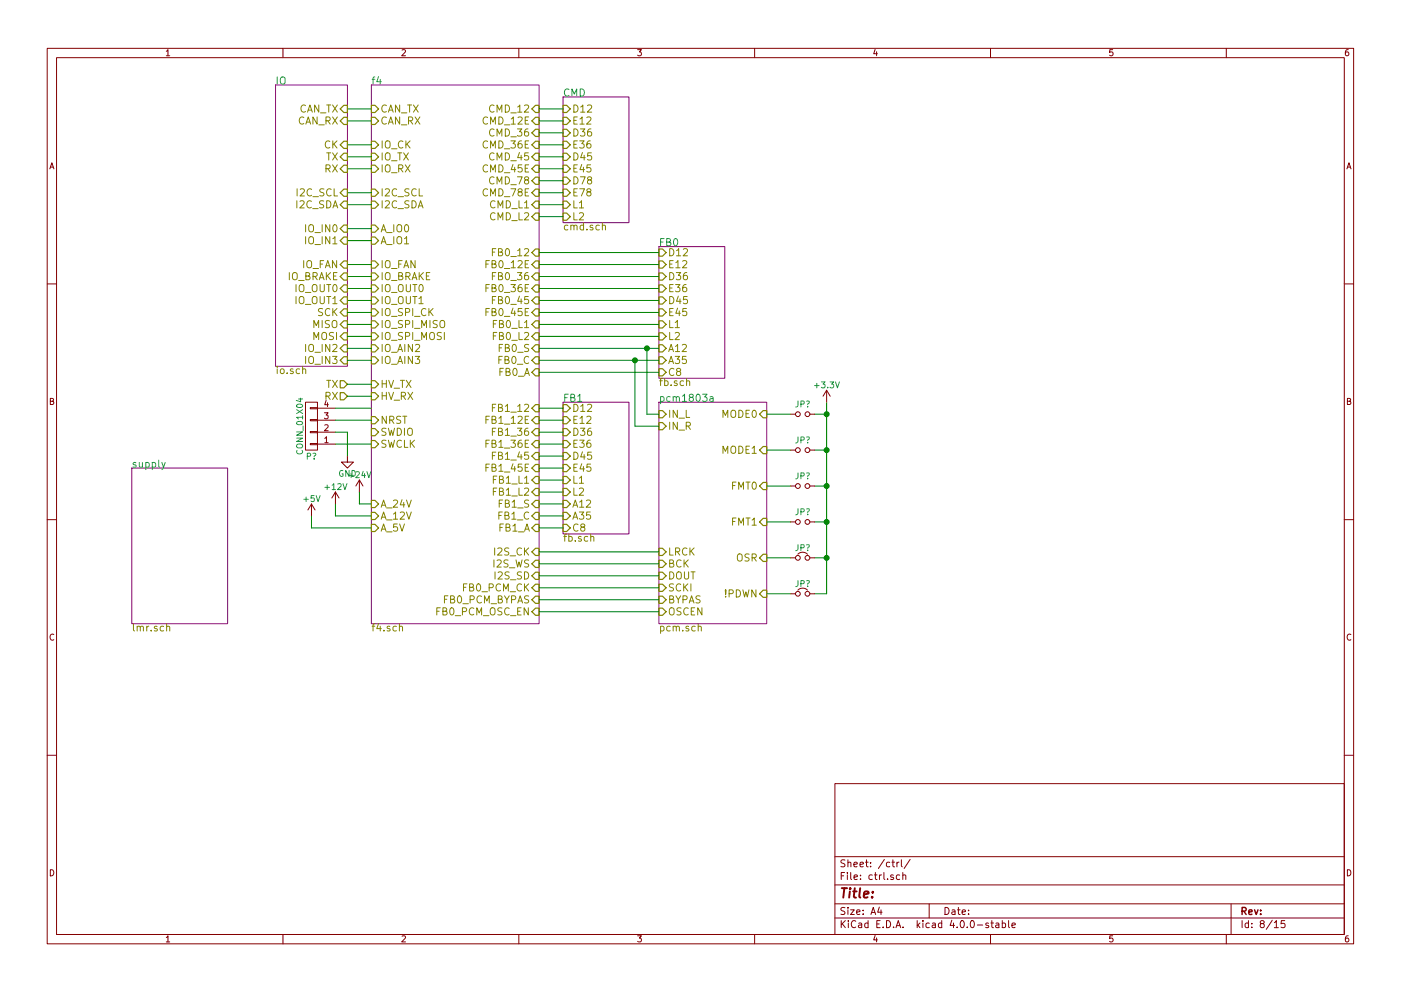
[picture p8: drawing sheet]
<svg xmlns="http://www.w3.org/2000/svg" width="297mm" height="210mm" viewBox="0 0 297 210" stroke-linecap="round" stroke-linejoin="round" font-family="sans-serif">
<g fill="none" stroke="#840000" stroke-width=".21">
<path d="M10 10.3h277v189.9h-277zM12 12.2h273v186.1h-273zM60 10.3v1.9M110 10.3v1.9M160 10.3v1.9M210 10.3v1.9M260 10.3v1.9M10 60.2h2M285 60.2h2M64.8 85.3h2.5v10.2h-2.5zM65.8 86.5h1.5v.2h-1.5zM65.8 89h1.5v.3h-1.5z"/>
<path d="M65.8 91.6h1.5v.2h-1.5zM65.8 94.1h1.5v.3h-1.5zM67.3 94.2h3.8M67.3 91.7h3.8M67.3 89.1h3.8M67.3 86.6h3.8M73.7 96.8v1.2h1.2l-1.2 1.3-1.3-1.3h1.3M167.6 95.5h1.1M167.6 87.9h1.1M171.7 95.5h1M171.7 87.9h1M175.3 82.8l.7 1.3"/>
<path d="M175.3 82.8v2.5M175.3 82.8l-.8 1.3M10 110.3h2M66 106.9l-.7 1.3M66 106.9v2.6M66 106.9l.8 1.3M71.1 104.4l-.7 1.3M71.1 104.4v2.5M71.1 104.4l.8 1.3M76.2 101.8l-.8 1.3M76.2 101.8v2.6M76.2 101.8l.8 1.3"/>
<path d="M167.6 118.4h1.1M167.6 103.1h1.1M167.6 110.7h1.1M169.2 117.6a1.41 1.41 0 0 1 2 0M171.7 118.4h1M171.7 103.1h1M171.7 110.7h1M285 110.3h2M167.6 126h1.1M169.2 125.2a1.41 1.41 0 0 1 2 0M171.7 126h1M10 160.2h2"/>
<path d="M177 166.3h108v32h-108zM285 160.2h2M60 198.3v1.9M110 198.3v1.9M160 198.3v1.9M177 194.8h108M177 191.8h108M177 187.8h108M177 181.8h108M186.4 192.5l-.3 1h.9M186.8 193v1M189.1 182.9h.6"/>
<path d="M189.3 182.4v1.3l.4 .2M190.2 182.9v1M190.6 182.9l-.4 .3M190.8 185.7l-.5-.1-.3 .3 .1 .6 .2 .1 .5-.1M191.1 182.4v1.3l.2 .2M191.4 185.7l.2-.1 .4 .1v.9M191.4 185.1v1.5M193 182.3l-1.3 2M197 191.8v3M209.6 195.9l-.4-.1-.2 .2 .1 .3 .5 .1v.3h-.6M210 198.3v1.9M210.1 195.8h.5"/>
<path d="M210.3 195.3v1.3l.3 .2M211.2 195.9h.5l.1 .9M211.8 196.2l-.7 .3 .2 .3 .5-.1M212.5 195.9l.4-.1 .3 .3-.1 .6h-.6M212.5 195.3v1.5M213.8 195.3v1.3l.2 .2M214.6 196.3l.7-.1-.1-.3-.4-.1-.2 .2v.7h.6M260 198.3v1.9M261 191.8v6.5M270.2 195.8l.4-.5v1.5M270.2 196.8h.8M272.4 195.3h-.7l-.1 .7h.7l.2 .2-.1 .5-.2 .1-.6-.1"/>
<circle cx="169.2" cy="87.9" r=".51"/>
<circle cx="169.2" cy="95.5" r=".51"/>
<circle cx="171.2" cy="95.5" r=".51"/>
<circle cx="171.2" cy="87.9" r=".51"/>
<circle cx="169.2" cy="118.4" r=".51"/>
<circle cx="169.2" cy="103.1" r=".51"/>
<circle cx="169.2" cy="110.7" r=".51"/>
<circle cx="171.2" cy="110.7" r=".51"/>
<circle cx="171.2" cy="118.4" r=".51"/>
<circle cx="171.2" cy="103.1" r=".51"/>
<circle cx="169.2" cy="126" r=".51"/>
<circle cx="171.2" cy="126" r=".51"/>
</g>
<path d="M58.4 18h15.3v59.7h-15.3zM78.7 18h35.6v114.3h-35.6zM119.4 20.6h13.9v26.6h-13.9zM139.7 52.3h14v28h-14zM27.9 99.3h20.4v33h-20.4zM119.4 85.3h13.9v28h-13.9zM139.7 85.3h22.9v47h-22.9z" fill="none" stroke="#840084" stroke-width=".21"/>
<path d="M35 98.1l-.5 1.4-.2 .1M150.5 84.2h.6l.1 1M151.2 84.5l-.7 .2a.3 .3 0 0 0 .2 .5l.5-.1" fill="none" stroke="#008484" stroke-width=".21"/>
<path d="M127.7 47.9l.1-.1a.36 .36 0 0 1 .6 .2v.8M64.2 78.4v-.1a.36 .36 0 0 1 .6 .2v.8M145.6 80.9a.36 .36 0 0 1 .6 .1v.8M125.2 114l.1-.1a.36 .36 0 0 1 .6 .1v.8M35.3 133l.1-.1a.36 .36 0 0 1 .6 .2v.8M84.7 133l.1-.1a.36 .36 0 0 1 .5 .2v.8M148 133l.1-.1a.36 .36 0 0 1 .6 .2v.8" fill="none" stroke="#848400" stroke-width=".21"/>
<g fill="none" stroke="#848400" stroke-width=".25">
<path d="M72.1 25.6l.8-.7h.8v1.5h-.8zM72.1 30.7l.8-.7h.8v1.5h-.8zM72.9 22.3h.8v1.6h-.8l-.8-.8zM72.9 32.5h.8v1.5h-.8l-.8-.7zM72.9 35h.8v1.6h-.8l-.8-.8zM78.7 24.9h.8l.8 .7-.8 .8h-.8zM78.7 32.5h.8l.8 .8-.8 .7h-.8zM78.7 35h.8l.8 .8-.8 .8h-.8zM78.7 30h.8l.8 .7-.8 .8h-.8zM78.7 22.3h.8l.8 .8-.8 .8h-.8zM112.8 28.2l.7-.8h.8v1.6h-.8zM112.8 30.7l.7-.7h.8v1.5h-.8z"/>
<path d="M112.8 25.6l.7-.7h.8v1.5h-.8zM113.5 22.3h.8v1.6h-.8l-.7-.8zM113.5 32.5h.8v1.5h-.8l-.7-.7zM113.5 37.6h.8v1.5h-.8l-.7-.8zM113.5 35h.8v1.6h-.8l-.7-.8zM119.4 22.3h.7l.8 .8-.8 .8h-.7zM119.4 24.9h.7l.8 .7-.8 .8h-.7zM119.4 27.4h.7l.8 .8-.8 .8h-.7zM119.4 30h.7l.8 .7-.8 .8h-.7zM119.4 32.5h.7l.8 .8-.8 .7h-.7zM119.4 35h.7l.8 .8-.8 .8h-.7zM119.4 37.6h.7l.8 .7-.8 .8h-.7z"/>
<path d="M72.1 48.5l.8-.8h.8v1.6h-.8zM72.1 51l.8-.7h.8v1.5h-.8zM72.9 40.1h.8v1.6h-.8l-.8-.8zM72.9 42.7h.8v1.5h-.8l-.8-.8zM72.9 55.4h.8v1.5h-.8l-.8-.8zM72.9 57.9h.8v1.5h-.8l-.8-.7zM78.7 40.1h.8l.8 .8-.8 .8h-.8zM78.7 42.7h.8l.8 .7-.8 .8h-.8zM78.7 55.4h.8l.8 .7-.8 .8h-.8zM78.7 57.9h.8l.8 .8-.8 .7h-.8zM78.7 47.7h.8l.8 .8-.8 .8h-.8zM78.7 50.3h.8l.8 .7-.8 .8h-.8z"/>
<path d="M112.8 46l.7-.8h.8v1.5h-.8zM113.5 52.8h.8v1.6h-.8l-.7-.8zM113.5 57.9h.8v1.5h-.8l-.7-.7zM113.5 40.1h.8v1.6h-.8l-.7-.8zM113.5 55.4h.8v1.5h-.8l-.7-.8zM113.5 42.7h.8v1.5h-.8l-.7-.8zM119.4 40.1h.7l.8 .8-.8 .8h-.7zM119.4 42.7h.7l.8 .7-.8 .8h-.7zM119.4 45.2h.7l.8 .8-.8 .7h-.7zM139.7 52.8h.8l.7 .8-.7 .8h-.8zM139.7 55.4h.8l.7 .7-.7 .8h-.8zM139.7 57.9h.8l.7 .8-.7 .7h-.8z"/>
<path d="M72.1 68.8l.8-.7h.8v1.5h-.8zM72.1 71.4l.8-.8h.8v1.5h-.8zM72.1 66.3l.8-.8h.8v1.6h-.8zM72.9 60.4h.8v1.6h-.8l-.8-.8zM72.9 63h.8v1.5h-.8l-.8-.8zM72.9 73.1h.8v1.6h-.8l-.8-.8zM72.9 75.7h.8v1.5h-.8l-.8-.8zM78.7 60.4h.8l.8 .8-.8 .8h-.8zM78.7 63h.8l.8 .7-.8 .8h-.8zM78.7 68.1h.8l.8 .7-.8 .8h-.8zM78.7 65.5h.8l.8 .8-.8 .8h-.8zM78.7 70.6h.8l.8 .8-.8 .7h-.8z"/>
<path d="M78.7 73.1h.8l.8 .8-.8 .8h-.8zM78.7 75.7h.8l.8 .7-.8 .8h-.8zM112.8 66.3l.7-.8h.8v1.6h-.8zM112.8 68.8l.7-.7h.8v1.5h-.8zM112.8 71.4l.7-.8h.8v1.5h-.8zM113.5 63h.8v1.5h-.8l-.7-.8zM113.5 60.4h.8v1.6h-.8l-.7-.8zM113.5 73.1h.8v1.6h-.8l-.7-.8zM113.5 75.7h.8v1.5h-.8l-.7-.8zM113.5 78.2h.8v1.6h-.8l-.7-.8zM139.7 60.4h.8l.7 .8-.7 .8h-.8zM139.7 63h.8l.7 .7-.7 .8h-.8z"/>
<path d="M139.7 65.5h.8l.7 .8-.7 .8h-.8zM139.7 68.1h.8l.7 .7-.7 .8h-.8zM139.7 70.6h.8l.7 .8-.7 .7h-.8zM139.7 73.1h.8l.7 .8-.7 .8h-.8zM139.7 75.7h.8l.7 .7-.7 .8h-.8zM139.7 78.2h.8l.7 .8-.7 .8h-.8zM72.1 80.8h.8l.8 .7-.8 .8h-.8zM72.1 83.3h.8l.8 .8-.8 .7h-.8zM78.7 80.8h.8l.8 .7-.8 .8h-.8zM78.7 83.3h.8l.8 .8-.8 .7h-.8zM78.7 90.9h.8l.8 .8-.8 .8h-.8zM78.7 93.5h.8l.8 .7-.8 .8h-.8z"/>
<path d="M78.7 88.4h.8l.8 .7-.8 .8h-.8zM112.8 96.8l.7-.8h.8v1.5h-.8zM113.5 85.8h.8v1.6h-.8l-.7-.8zM113.5 90.9h.8v1.6h-.8l-.7-.8zM113.5 88.4h.8v1.5h-.8l-.7-.8zM113.5 93.5h.8v1.5h-.8l-.7-.8zM113.5 98.5h.8v1.6h-.8l-.7-.8zM119.4 85.8h.7l.8 .8-.8 .8h-.7zM119.4 88.4h.7l.8 .7-.8 .8h-.7zM119.4 90.9h.7l.8 .8-.8 .8h-.7zM119.4 93.5h.7l.8 .7-.8 .8h-.7zM119.4 96h.7l.8 .8-.8 .7h-.7z"/>
<path d="M119.4 98.5h.7l.8 .8-.8 .8h-.7zM139.7 87.1h.8l.7 .8-.7 .7h-.8zM139.7 89.7h.8l.7 .7-.7 .8h-.8zM161.8 87.1h.8v1.5h-.8l-.8-.7zM161.8 94.7h.8v1.6h-.8l-.8-.8zM78.7 106.2h.8l.8 .7-.8 .8h-.8zM78.7 108.7h.8l.8 .8-.8 .7h-.8zM78.7 111.2h.8l.8 .8-.8 .8h-.8zM112.8 106.9l.7-.7h.8v1.5h-.8zM113.5 116.3h.8v1.6h-.8l-.7-.8zM113.5 118.9h.8v1.5h-.8l-.7-.8zM113.5 101.1h.8v1.5h-.8l-.7-.8z"/>
<path d="M113.5 103.6h.8v1.6h-.8l-.7-.8zM113.5 108.7h.8v1.5h-.8l-.7-.7zM113.5 111.2h.8v1.6h-.8l-.7-.8zM119.4 101.1h.7l.8 .7-.8 .8h-.7zM119.4 103.6h.7l.8 .8-.8 .8h-.7zM119.4 106.2h.7l.8 .7-.8 .8h-.7zM119.4 108.7h.7l.8 .8-.8 .7h-.7zM119.4 111.2h.7l.8 .8-.8 .8h-.7zM139.7 118.9h.8l.7 .7-.7 .8h-.8zM139.7 116.3h.8l.7 .8-.7 .8h-.8zM161.8 110h.8v1.5h-.8l-.8-.8zM161.8 102.4h.8v1.5h-.8l-.8-.8z"/>
<path d="M161.8 117.6h.8v1.5h-.8l-.8-.7zM112.8 124.7l.7-.8h.8v1.6h-.8zM112.8 129.8l.7-.8h.8v1.6h-.8zM113.5 121.4h.8v1.5h-.8l-.7-.7zM113.5 126.5h.8v1.5h-.8l-.7-.8zM139.7 123.9h.8l.7 .8-.7 .8h-.8zM139.7 121.4h.8l.7 .8-.7 .7h-.8zM139.7 126.5h.8l.7 .7-.7 .8h-.8zM139.7 129h.8l.7 .8-.7 .8h-.8zM161.8 125.2h.8v1.5h-.8l-.8-.7z"/>
</g>
<g fill="none" stroke="#008400" stroke-width=".21">
<path d="M73.7 23.1h5M73.7 25.6h5M73.7 30.7h5M73.7 33.3h5M73.7 35.8h5M114.3 23.1h5.1M114.3 25.6h5.1M114.3 28.2h5.1M114.3 30.7h5.1M114.3 33.3h5.1M114.3 35.8h5.1M114.3 38.3h5.1"/>
<path d="M73.7 40.9h5M73.7 43.4h5M73.7 56.1h5M73.7 58.7h5M73.7 48.5h5M73.7 51h5M114.3 40.9h5.1M114.3 43.4h5.1M114.3 46h5.1M114.3 53.6h25.4M114.3 56.1h25.4M114.3 58.7h25.4"/>
<path d="M73.7 61.2h5M73.7 63.7h5M73.7 66.3h5M73.7 68.8h5M73.7 71.4h5M73.7 73.9h5M73.7 76.4h5M114.3 61.2h25.4M114.3 63.7h25.4M114.3 66.3h25.4M114.3 68.8h25.4M114.3 71.4h25.4"/>
<path d="M114.3 73.9h25.4M114.3 76.4h25.4M114.3 79h25.4M134.6 76.4v14h5.1M137.2 73.9v14h2.5M71.1 86.6h7.6M71.1 89.1h7.6M71.1 91.7h2.6v5.1M71.1 94.2h7.6M73.7 81.5h5M73.7 84.1h5M114.3 86.6h5.1"/>
<path d="M114.3 89.1h5.1M114.3 91.7h5.1M114.3 94.2h5.1M114.3 96.8h5.1M114.3 99.3h5.1M162.6 87.9h5M162.6 95.5h5M172.7 87.9h2.6M172.7 95.5h2.6M175.3 85.3v40.7h-2.6M66 109.5v2.5h12.7M71.1 106.9v2.6h7.6"/>
<path d="M76.2 104.4v2.5h2.5M114.3 101.8h5.1M114.3 104.4h5.1M114.3 106.9h5.1M114.3 109.5h5.1M114.3 112h5.1M114.3 119.6h25.4M114.3 117.1h25.4M162.6 118.4h5M162.6 103.1h5M162.6 110.7h5M172.7 118.4h2.6"/>
<path d="M172.7 103.1h2.6M172.7 110.7h2.6M114.3 122.2h25.4M114.3 124.7h25.4M114.3 127.2h25.4M114.3 129.8h25.4M162.6 126h5"/>
</g>
<g fill="#008400" stroke="#008400" stroke-width=".25">
<circle cx="137.2" cy="73.9" r=".51"/>
<circle cx="134.6" cy="76.4" r=".51"/>
<circle cx="175.3" cy="95.5" r=".51"/>
<circle cx="175.3" cy="103.1" r=".51"/>
<circle cx="175.3" cy="110.7" r=".51"/>
<circle cx="175.3" cy="87.9" r=".51"/>
<circle cx="175.3" cy="118.4" r=".51"/>
</g>
<text font-size="2.8" fill="#840000" x="178" y="190.5">Title:</text>
<g font-size="2.1" fill="#008484">
<text x="58.4" y="17.9">IO</text>
<text x="78.7" y="17.9">f4</text>
<text x="119.4" y="20.5">CMD</text>
<text x="139.7" y="52.2">FB0</text>
<text x="119.4" y="85.2">FB1</text>
<text x="139.7" y="85.2">pcm1803a</text>
<text x="27.9" y="99.2">supply</text>
</g>
<g font-size="2.1" fill="#848400">
<text x="63.2" y="23.9">CAN_TX</text>
<text x="80.7" y="23.9">CAN_TX</text>
<text x="104" y="23.9">CMD_12</text>
<text x="121.3" y="23.9">D12</text>
<text x="63" y="26.4">CAN_RX</text>
<text x="80.7" y="26.4">CAN_RX</text>
<text x="102.6" y="26.4">CMD_12E</text>
<text x="104" y="29">CMD_36</text>
<text x="121.3" y="26.4">E12</text>
<text x="121.3" y="29">D36</text>
<text x="68.7" y="31.5">CK</text>
<text x="69" y="34">TX</text>
<text x="80.7" y="34">IO_TX</text>
<text x="80.7" y="31.5">IO_CK</text>
<text x="102.6" y="31.5">CMD_36E</text>
<text x="104" y="34">CMD_45</text>
<text x="121.3" y="31.5">E36</text>
<text x="121.3" y="34">D45</text>
<text x="63" y="41.7">I2C_SCL</text>
<text x="68.8" y="36.6">RX</text>
<text x="80.7" y="41.7">I2C_SCL</text>
<text x="80.7" y="36.6">IO_RX</text>
<text x="102.6" y="36.6">CMD_45E</text>
<text x="102.6" y="41.7">CMD_78E</text>
<text x="104" y="39.1">CMD_78</text>
<text x="121.3" y="36.6">E45</text>
<text x="121.3" y="39.1">D78</text>
<text x="121.3" y="41.7">E78</text>
<text x="62.8" y="44.2">I2C_SDA</text>
<text x="80.7" y="44.2">I2C_SDA</text>
<text x="103.9" y="44.2">CMD_L1</text>
<text x="103.9" y="46.7">CMD_L2</text>
<text x="121.3" y="44.2">L1</text>
<text x="121.3" y="46.7">L2</text>
<text x="65" y="49.3">IO_IN0</text>
<text x="65" y="51.8">IO_IN1</text>
<text x="80.7" y="49.3">A_IO0</text>
<text x="80.7" y="51.8">A_IO1</text>
<text x="119.4" y="48.9">cmd.sch</text>
<text x="60.8" y="59.4">IO_BRAKE</text>
<text x="64" y="56.9">IO_FAN</text>
<text x="80.7" y="56.9">IO_FAN</text>
<text x="80.7" y="59.4">IO_BRAKE</text>
<text x="103.4" y="56.9">FB0_12E</text>
<text x="104.8" y="54.4">FB0_12</text>
<text x="104.8" y="59.4">FB0_36</text>
<text x="141.6" y="54.4">D12</text>
<text x="141.6" y="56.9">E12</text>
<text x="141.6" y="59.4">D36</text>
<text x="62.6" y="62">IO_OUT0</text>
<text x="62.6" y="64.5">IO_OUT1</text>
<text x="80.7" y="62">IO_OUT0</text>
<text x="80.7" y="64.5">IO_OUT1</text>
<text x="103.4" y="62">FB0_36E</text>
<text x="104.8" y="64.5">FB0_45</text>
<text x="141.6" y="62">E36</text>
<text x="141.6" y="64.5">D45</text>
<text x="66.3" y="69.6">MISO</text>
<text x="67.3" y="67.1">SCK</text>
<text x="80.7" y="69.6">IO_SPI_MISO</text>
<text x="80.7" y="67.1">IO_SPI_CK</text>
<text x="103.4" y="67.1">FB0_45E</text>
<text x="104.7" y="69.6">FB0_L1</text>
<text x="141.6" y="67.1">E45</text>
<text x="141.6" y="69.6">L1</text>
<text x="65" y="74.7">IO_IN2</text>
<text x="65" y="77.2">IO_IN3</text>
<text x="66.3" y="72.1">MOSI</text>
<text x="80.7" y="72.1">IO_SPI_MOSI</text>
<text x="80.7" y="74.7">IO_AIN2</text>
<text x="80.7" y="77.2">IO_AIN3</text>
<text x="104.7" y="72.1">FB0_L2</text>
<text x="105.6" y="77.2">FB0_C</text>
<text x="105.8" y="74.7">FB0_S</text>
<text x="141.6" y="72.1">L2</text>
<text x="141.6" y="74.7">A12</text>
<text x="141.6" y="77.2">A35</text>
<text x="58.4" y="79.3">io.sch</text>
<text x="69" y="82.3">TX</text>
<text x="80.7" y="82.3">HV_TX</text>
<text x="105.6" y="79.8">FB0_A</text>
<text x="139.7" y="81.9">fb.sch</text>
<text x="141.6" y="79.8">C8</text>
<text x="68.8" y="84.8">RX</text>
<text x="80.7" y="84.8">HV_RX</text>
<text x="80.7" y="89.9">NRST</text>
<text x="103.4" y="89.9">FB1_12E</text>
<text x="104.8" y="87.4">FB1_12</text>
<text x="121.3" y="87.4">D12</text>
<text x="121.3" y="89.9">E12</text>
<text x="141.6" y="88.6">IN_L</text>
<text x="153.1" y="88.6">MODE0</text>
<text x="80.7" y="92.5">SWDIO</text>
<text x="80.7" y="95">SWCLK</text>
<text x="103.4" y="95">FB1_36E</text>
<text x="104.8" y="92.5">FB1_36</text>
<text x="121.3" y="92.5">D36</text>
<text x="121.3" y="95">E36</text>
<text x="141.6" y="91.2">IN_R</text>
<text x="103.4" y="100.1">FB1_45E</text>
<text x="104.8" y="97.5">FB1_45</text>
<text x="121.3" y="97.5">D45</text>
<text x="121.3" y="100.1">E45</text>
<text x="153.1" y="96.3">MODE1</text>
<text x="80.7" y="107.7">A_24V</text>
<text x="104.7" y="102.6">FB1_L1</text>
<text x="104.7" y="105.2">FB1_L2</text>
<text x="105.8" y="107.7">FB1_S</text>
<text x="121.3" y="102.6">L1</text>
<text x="121.3" y="105.2">L2</text>
<text x="121.3" y="107.7">A12</text>
<text x="155.1" y="103.9">FMT0</text>
<text x="80.7" y="110.2">A_12V</text>
<text x="80.7" y="112.8">A_5V</text>
<text x="105.6" y="110.2">FB1_C</text>
<text x="105.6" y="112.8">FB1_A</text>
<text x="121.3" y="110.2">A35</text>
<text x="121.3" y="112.8">C8</text>
<text x="155.1" y="111.5">FMT1</text>
<text x="104.9" y="117.9">I2S_CK</text>
<text x="119.4" y="114.9">fb.sch</text>
<text x="141.6" y="117.9">LRCK</text>
<text x="156" y="119.1">OSR</text>
<text x="98.2" y="125.5">FB0_PCM_CK</text>
<text x="104.6" y="120.4">I2S_WS</text>
<text x="105.1" y="122.9">I2S_SD</text>
<text x="141.6" y="125.5">SCKI</text>
<text x="141.6" y="122.9">DOUT</text>
<text x="141.6" y="120.4">BCK</text>
<text x="92.6" y="130.6">FB0_PCM_OSC_EN</text>
<text x="94" y="128">FB0_PCM_BYPAS</text>
<text x="141.6" y="128">BYPAS</text>
<text x="141.6" y="130.6">OSCEN</text>
<text x="153.4" y="126.7">!PDWN</text>
<text x="27.9" y="134">lmr.sch</text>
<text x="78.7" y="134">f4.sch</text>
<text x="139.7" y="134">pcm.sch</text>
</g>
<g font-size="2.1" fill="#840000">
<text x="178" y="184">Sheet: /ctrl/</text>
<text x="178" y="186.7">File: ctrl.sch</text>
<text x="178" y="196.9">KiCad E.D.A. kicad 4.0.0-stable</text>
<text x="178" y="194.1">Size: A4</text>
<text x="200" y="194.1">Date:</text>
<text x="263" y="194.1">Rev:</text>
<text x="263" y="196.9">Id: 8/15</text>
</g>
<g font-size="1.8" fill="#840000">
<text x="35" y="11.9">1</text>
<text x="85" y="11.9">2</text>
<text x="135" y="11.9">3</text>
<text x="185" y="11.9">4</text>
<text x="235" y="11.9">5</text>
<text x="285" y="11.9">6</text>
<text x="10.4" y="35.9">A</text>
<text x="285.4" y="35.9">A</text>
<text x="10.4" y="85.9">B</text>
<text x="68.7" y="88.9">3</text>
<text x="68.7" y="86.4">4</text>
<text x="285.4" y="85.9">B</text>
<text x="68.7" y="94">1</text>
<text x="68.7" y="91.4">2</text>
<text x="10.4" y="135.9">C</text>
<text x="285.4" y="135.9">C</text>
<text x="10.4" y="185.9">D</text>
<text x="285.4" y="185.9">D</text>
<text x="35" y="199.9">1</text>
<text x="85" y="199.9">2</text>
<text x="135" y="199.9">3</text>
<text x="185" y="199.9">4</text>
<text x="235" y="199.9">5</text>
<text x="285" y="199.9">6</text>
</g>
<g font-size="1.8" fill="#008484">
<text x="172.9" y="82.3">+3.3V</text>
<text x="168.6" y="86.4">JP?</text>
<text x="168.6" y="94">JP?</text>
<text x="64.2" y="96.1" transform="rotate(-90 64.2 96.1)">CONN_01X04</text>
<text x="64.9" y="97.5">P?</text>
<text x="71.7" y="101.1">GND</text>
<text x="74.1" y="101.4">+24V</text>
<text x="168.6" y="101.6">JP?</text>
<text x="64.4" y="106.5">+5V</text>
<text x="69" y="103.9">+12V</text>
<text x="168.6" y="109.3">JP?</text>
<text x="168.6" y="116.9">JP?</text>
<text x="168.6" y="124.5">JP?</text>
</g>
</svg>
